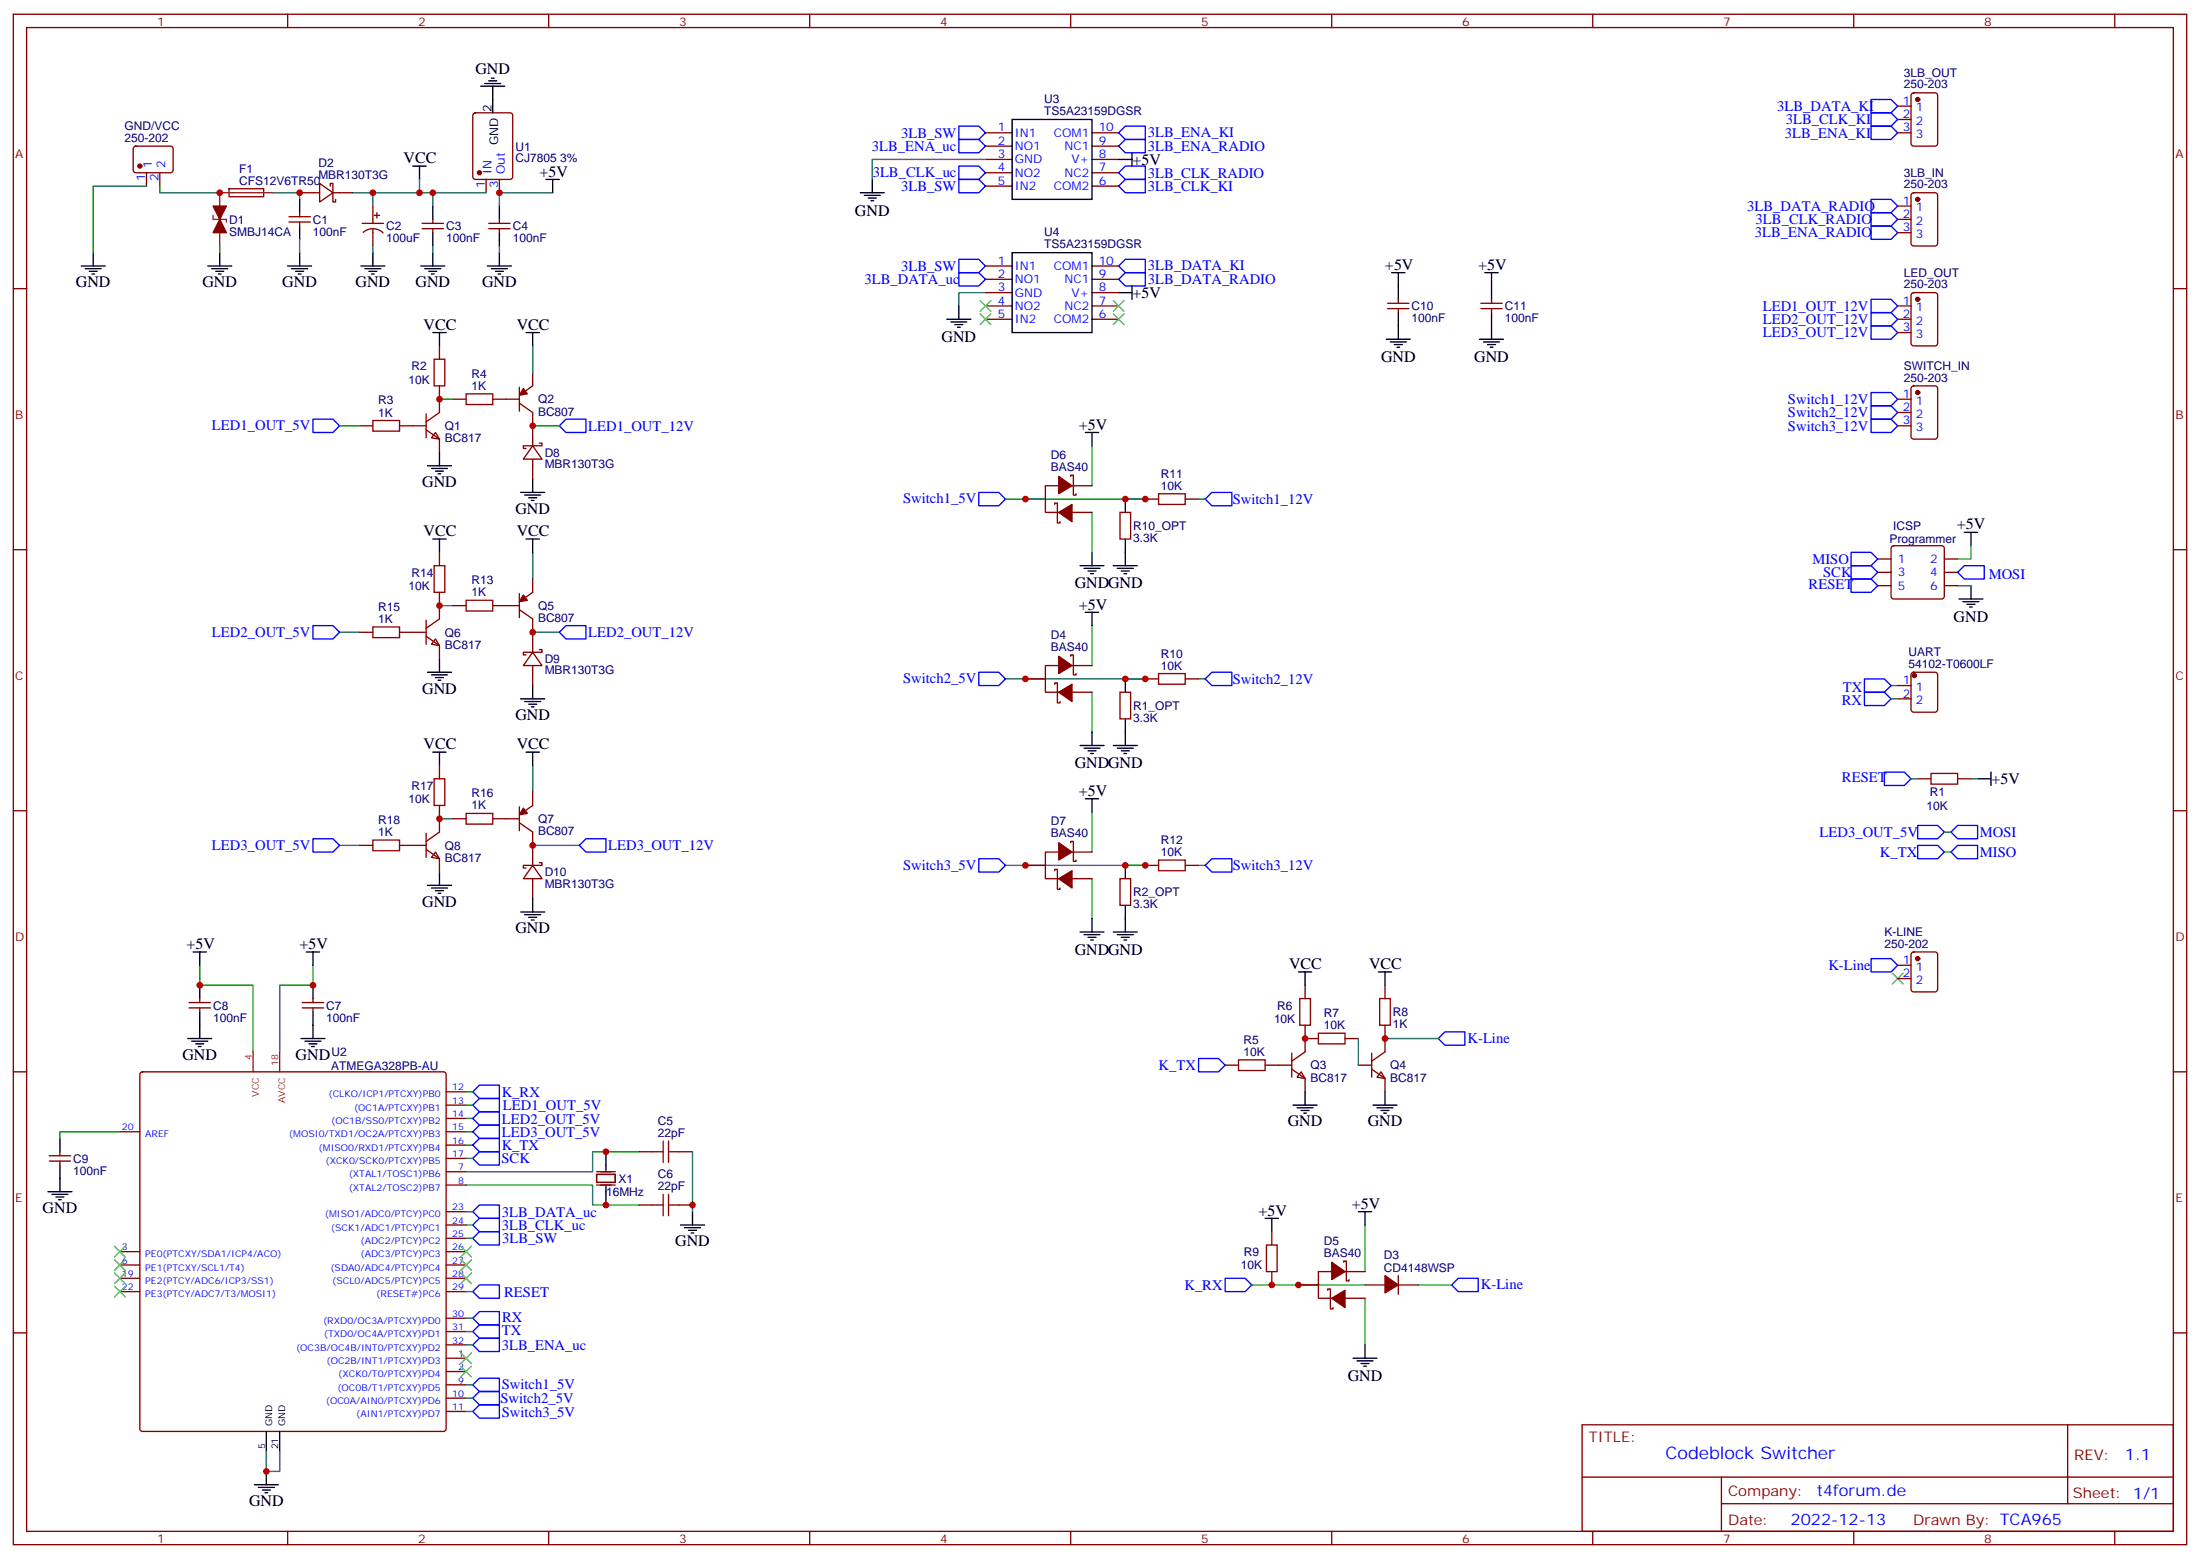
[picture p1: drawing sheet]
<svg xmlns="http://www.w3.org/2000/svg" width="583mm" height="413mm" viewBox="0 0 583 413" stroke-linecap="round" stroke-linejoin="round" font-family="sans-serif">
<g fill="none" stroke="#870000" stroke-width=".35">
<path d="M3.5 3.8h575.8v405.3h-575.8zM7.1 7.3h568.6v398.3h-568.6zM76.2 3.8v3.5M145.3 3.8v3.5M214.5 3.8v3.5M283.6 3.8v3.5M352.8 3.8v3.5M421.9 3.8v3.5M491.1 3.8v3.5M560.2 3.8v3.5M35.5 38.9l.5-.2h9.2a.71 .71 0 0 1 .7 .7v5.6l-.5 .7-9.4 .1-.5-.3-.2-.5v-5.6zM125.5 30.1l.4-.2h9.2a.71 .71 0 0 1 .7 .7v16.5l-.7 .4h-9.2l-.5-.2-.2-.5v-16.2z"/>
<path d="M261.1 35.2h7M261.1 38.7h7M289.3 35.2h7M289.3 38.7h7M502.7 35.2h3.5M502.7 28.1h3.5M502.7 31.6h3.5M506.5 24.8l.4-.2h5.7a.71 .71 0 0 1 .7 .7l-.1 13-.6 .4h-5.7l-.5-.2-.2-.5v-12.7zM38.8 45.8v3.5M42.3 45.8v3.5M60.7 50h9.1v2.1h-9.1zM76.6 58.8h5.6"/>
<path d="M76.6 57.4h5.6M79.4 56.3v1.1M79.4 58.8v1.1M79.4 51h5.3M84.7 48.6l3.5 2.4-3.5 2.5zM87.5 49.3v-.7h.7v4.9h.7v-.7M88.2 51h5.3M96 59.2h5.6M98.8 54.6v4.6M99.1 57h1.4M99.8 56.3v1.4M111.8 59.2h5.7"/>
<path d="M114.7 58.1v1.1M128.8 47.5v3.5M129.5 59.2h5.6M132.3 47.5v3.5M132.3 58.1v1.1M261.1 42.2h7M261.1 45.8h7M261.1 49.3h7M289.3 42.2h7M289.3 45.8h7M289.3 49.3h7M502.7 54.6h3.5"/>
<path d="M502.7 58.1h3.5M506.5 51.3l.4-.3h5.7a.71 .71 0 0 1 .7 .8l-.1 12.9-.6 .5h-5.7l-.5-.3-.2-.4v-12.7zM3.5 76.4h3.6M96.2 61.5a3.8 3.8 0 0 1 5.3 .2M98.8 60.6v4.6M111.8 60.6h5.7M114.7 60.6v1M129.5 60.6h5.6M132.3 60.6v1M261.1 70.4h7M261.1 74h7M261.1 77.5h7"/>
<path d="M289.3 70.4h7M289.3 74h7M289.3 77.5h7M370.4 79.3v1M395.1 79.3v1M502.7 61.6h3.5M506.5 77.7l.4-.2h5.7a.71 .71 0 0 1 .7 .7l-.1 13-.6 .4h-5.7l-.5-.2-.2-.5v-12.7zM575.7 76.4h3.6M116.4 91.6v3.5M141.1 98.7v3.5l-2.5 1.8M261.1 81h7M261.1 84.6h7"/>
<path d="M289.3 81h7M289.3 84.6h7M367.6 80.3h5.6M367.6 81.7h5.6M370.4 81.7v1.1M392.3 80.3h5.6M392.3 81.7h5.6M395.1 81.7v1.1M502.7 81h3.5M502.7 84.6h3.5M502.7 88.1h3.5M95.2 112.8h3.6"/>
<path d="M105.8 112.8h7.1M112.9 113.8l3.5 2.5v3.5M112.9 109.6v6.4M115.4 114.5l1 1.8-2.1-.3zM116.4 102.2v7.1l-3.5 2.4M119.9 105.7h3.6M130.5 105.7h7.1M137.6 106.8l3.5 2.5v8.8M137.6 102.6v6.3M141.1 118.1l2.5 3.5h-5zM142.9 117.4h.7v.7h-5v.7h.7M502.7 112.8h3.5"/>
<path d="M502.7 105.7h3.5M502.7 109.3h3.5M506.5 102.4l.4-.2h5.7a.71 .71 0 0 1 .7 .7l-.1 13-.6 .4h-5.7l-.5-.2-.2-.5v-12.7zM141.1 121.6v5.3M271.6 132.2h5.3M279.4 133.6v-.4h.7v5.3h.7v-.3M280.5 128.7h-3.6v7h3.6M283.6 126.2v-.4h.7v5.3h.7v-.3M284 135.7h5.3M284 128.7h5.3M296.7 135.7h2.8v7.1h-2.8zM303.4 132.2h3.5"/>
<path d="M314 132.2h3.5M3.5 145.6h3.6M116.4 146.3v3.5M116.4 156.9v7l-3.5 2.5M137.6 157.2v6.4M141.1 153.4v3.5l-2.5 1.7M497.4 148.1h3.5M497.4 151.6h3.5M497.4 155.1h3.5M501.2 144.7l.4-.2h12.7a.71 .71 0 0 1 .8 .7v12.7l-.3 .5-.5 .2h-12.7l-.4-.2-.3-.5v-12.7zM515.1 148.1h3.5M515.1 151.6h3.5"/>
<path d="M515.1 155.1h3.5M575.7 145.6h3.6M95.2 167.5h3.6M105.8 167.5h7.1M112.9 168.5l3.5 2.5v3.5M112.9 164.3v6.3M115.4 169.2l1 1.8-2.1-.4zM119.9 160.4h3.6M130.5 160.4h7.1M137.6 161.5l3.5 2.4v8.9M141.1 172.8l2.5 3.5h-5zM141.1 176.3v5.3"/>
<path d="M142.9 172h.7v.8h-5v.7h.7M271.6 179.8h5.3M280.5 176.3h-3.6v7h3.6M283.6 173.8v-.3h.7v5.3h.7v-.4M284 176.3h5.3M303.4 179.8h3.5M314 179.8h3.5M506.5 178.3l.4-.3h5.7a.71 .71 0 0 1 .7 .8l-.1 9.4-.6 .4h-5.7l-.5-.2-.2-.5v-9.1zM279.4 181.2v-.3h.7v5.3h.7v-.4M284 183.3h5.3M296.7 183.3h2.8v7.1h-2.8zM502.7 181.6h3.5"/>
<path d="M502.7 185.1h3.5M3.5 214.7h3.6M116.4 202.7v3.6M116.4 213.3v7.1l-3.5 2.4M119.9 216.9h3.6M130.5 216.9h7.1M137.6 217.9l3.5 2.5v8.8M137.6 213.7v6.3M141.1 209.8v3.5l-2.5 1.8M508 206.3h3.5M518.6 206.3h3.5M575.7 214.7h3.6"/>
<path d="M95.2 223.9h3.6M105.8 223.9h7.1M112.9 225l3.5 2.4v3.6M112.9 220.7v6.4M115.4 225.7l1 1.7-2.1-.3zM141.1 229.2l2.5 3.5h-5zM141.1 232.7v5.3M142.9 228.5h.7v.7h-5v.7h.7M271.6 229.2h5.3M279.4 230.6v-.3h.7v5.2h.7v-.3M280.5 225.7h-3.6v7h3.6M283.6 223.2v-.4h.7v5.3h.7v-.3"/>
<path d="M284 232.7h5.3M284 225.7h5.3M296.7 232.7h2.8v7.1h-2.8zM303.4 229.2h3.5M314 229.2h3.5M502.7 255.7h3.5M502.7 259.2h3.5M506.5 252.3l.4-.2h5.7a.71 .71 0 0 1 .7 .7l-.1 9.5-.6 .4h-5.7l-.5-.2-.2-.5v-9.2zM50.1 266.9h5.6M50.1 265.5h5.6M52.9 264.5v1M52.9 266.9v1.1"/>
<path d="M80.1 266.9h5.6M80.1 265.5h5.6M82.9 264.5v1M82.9 266.9v1.1M342.2 278.9v6.4M345.7 260.9v3.6M345.7 271.5v7.1l-3.5 2.5M345.7 275.1h3.5M356.3 275.1h3.5M363.4 278.9v6.4M366.9 260.9v3.6M366.9 271.5v7.1l-3.5 2.5"/>
<path d="M3.5 283.9h3.6M31.7 299.8h5.3M118.2 299.8h5.3M118.2 289.2h5.3M118.2 292.7h5.3M118.2 296.2h5.3M324.6 282.1h3.5M335.1 282.1h7.1M342.2 283.2l3.5 2.4v3.6M344.7 283.9l1 1.7-2.1-.3zM359.8 282.1h3.6M363.4 283.2l3.5 2.4v3.6"/>
<path d="M365.8 283.9l1.1 1.7-2.1-.3zM575.7 283.9h3.6M13.1 307.5h5.6M13.1 306.1h5.6M15.9 305v1.1M15.9 307.5v1.1M118.2 313.9h5.3M118.2 310.3h5.3M118.2 303.3h5.3M118.2 306.8h5.3M158 311h5v2.2h-5zM158 313.9h5"/>
<path d="M158 310.3h5M169.3 305h3.6M169.3 319.2h3.6M179.9 305h3.5M179.9 319.2h3.5M31.7 331.5h5.3M31.7 335h5.3M31.7 338.6h5.3M118.2 331.5h5.3M118.2 335h5.3M118.2 320.9h5.3M118.2 324.4h5.3"/>
<path d="M118.2 328h5.3M118.2 338.6h5.3M336.9 326.2v3.5M336.9 336.8v3.5M352.8 336.8h-3.6v7.1h3.6M356 334.3v-.3h.7v5.3h.7v-.4M356.3 336.8h5.3M370.4 337.9v4.9M3.5 353h3.6M31.7 342.1h5.3M118.2 359.7h5.3M118.2 349.1h5.3"/>
<path d="M118.2 352.7h5.3M118.2 342.1h5.3M118.2 356.2h5.3M344 340.3h5.2M351.7 341.7v-.3h.7v5.3h.7v-.4M356.3 343.9h5.3M361.6 340.3h5.3M370.4 340.3h5.3M575.7 353h3.6M118.2 363.3h5.3M118.2 366.8h5.3M118.2 370.3h5.3"/>
<path d="M118.2 373.8h5.3M419.1 377.4h156.6v28.2h-156.6zM547.7 377.4v20.9M419.1 391.2h156.5M456 398.3h119.6M456 391.2v14.1M76.2 405.6v3.5M145.3 405.6v3.5M214.5 405.6v3.5M283.6 405.6v3.5M352.8 405.6v3.5M421.9 405.6v3.5"/>
<path d="M491.1 405.6v3.5M560.2 405.6v3.5"/>
</g>
<g fill="none" stroke="#000" stroke-width=".35">
<path d="M127.4 22.8h6.3M128.4 22.1h4.2M129.5 21.4h2.1M130.2 20.7h.7M130.5 22.8v7.1M268.1 31.6h21.2v21.2h-21.2zM79.4 52.8v3.5M79.4 59.9v3.5M109.4 44h3.5M111.1 44v3.5M114.7 54.6v3.5M132.3 54.6v3.5"/>
<path d="M144.6 47.5h3.6M146.4 47.5v3.5M227.9 51h6.3M229 51.8h4.2M230 52.5h2.1M230.7 53.2h.7M231.1 47.5v3.5M296.3 42.2h3.6M299.9 40.5v3.5M21.5 70.4h6.4M22.6 71.2h4.2M23.6 71.9h2.2"/>
<path d="M24.3 72.6h.7M24.7 66.9v3.5M55 70.4h6.4M56.1 71.2h4.2M57.1 71.9h2.2M57.9 72.6h.7M58.2 66.9v3.5M76.2 70.4h6.3M77.3 71.2h4.2M78.3 71.9h2.1M79 72.6h.7M79.4 66.9v3.5"/>
<path d="M95.6 70.4h6.4M96.7 71.2h4.2M97.7 71.9h2.1M98.4 72.6h.7M98.8 66.9v3.5M111.5 70.4h6.3M112.5 71.2h4.3M113.6 71.9h2.1M114.3 72.6h.7M114.7 61.6v3.6M114.7 66.9v3.5M129.1 70.4h6.4"/>
<path d="M130.2 71.2h4.2M131.2 71.9h2.1M131.9 72.6h.7M132.3 61.6v3.6M132.3 66.9v3.5M268.1 66.9h21.2v21.2h-21.2zM296.3 77.5h3.6M299.9 75.7v3.6M368.7 72.2h3.5M370.4 72.2v7.1M393.3 72.2h3.6M395.1 72.2v7.1"/>
<path d="M114.7 88.1h3.5M116.4 88.1v3.5M139.3 88.1h3.6M141.1 88.1v3.5M250.8 84.6h6.4M251.9 85.3h4.2M252.9 86h2.2M253.6 86.7h.8M254 81v3.6M367.2 89.9h6.4M368.3 90.6h4.2M369.4 91.3h2.1"/>
<path d="M370.1 92h.7M370.4 82.8v7.1M391.9 89.9h6.4M393 90.6h4.2M394.1 91.3h2.1M394.8 92h.7M395.1 82.8v7.1M116.4 119.8v3.6M287.5 114.5h3.5M289.3 114.5v3.6M113.2 123.4h6.4M114.3 124.1h4.2"/>
<path d="M115.4 124.8h2.1M116.1 125.5h.7M137.9 130.4h6.4M139 131.1h4.2M140.1 131.8h2.1M140.8 132.5h.7M141.1 126.9v3.5M298.1 132.2v3.5M114.7 142.8h3.5M116.4 142.8v3.5M139.3 142.8h3.6M141.1 142.8v3.5"/>
<path d="M286.1 149.8h6.4M287.2 150.5h4.2M288.2 151.2h2.1M288.9 151.9h.7M289.3 146.3v3.5M294.9 149.8h6.4M296 150.5h4.2M297 151.2h2.2M297.7 151.9h.7M298.1 142.8v7M518.9 158.6h6.4M520 159.3h4.2"/>
<path d="M520.3 141h3.6M522.1 141v3.5M522.1 155.1v3.5M113.2 178h6.4M114.3 178.8h4.2M115.4 179.5h2.1M116.4 174.5v3.5M287.5 162.2h3.5M289.3 162.2v3.5M298.1 179.8v3.5M521.1 160.1h2.1M521.8 160.8h.7"/>
<path d="M114.7 199.2h3.5M116.1 180.2h.7M116.4 199.2v3.5M137.9 185.1h6.4M139 185.8h4.2M139.3 199.2h3.6M140.1 186.5h2.1M140.8 187.2h.7M141.1 181.6v3.5M141.1 199.2v3.5M286.1 197.4h6.4M287.2 198.2h4.2"/>
<path d="M288.2 198.9h2.1M288.9 199.6h.7M289.3 193.9v3.5M294.9 197.4h6.4M296 198.2h4.2M297 198.9h2.2M297.7 199.6h.7M298.1 190.4v7M287.5 211.6h3.5M289.3 211.6v3.5M523.9 206.3h3.5M527.4 204.5v3.5"/>
<path d="M113.2 234.5h6.4M114.3 235.2h4.2M115.4 235.9h2.1M116.1 236.6h.7M116.4 231v3.5M141.1 238v3.5M298.1 229.2v3.5M298.1 239.8v7M51.2 252.1h3.5M52.9 252.1v3.6M81.1 252.1h3.6M82.9 252.1v3.6"/>
<path d="M137.9 241.5h6.4M139 242.3h4.2M140.1 243h2.1M140.8 243.7h.7M286.1 246.8h6.4M287.2 247.5h4.2M288.2 248.2h2.1M288.9 249h.7M289.3 243.3v3.5M294.9 246.8h6.4M296 247.5h4.2M297 248.2h2.2"/>
<path d="M297.7 249h.7M344 257.4h3.5M345.7 257.4v3.5M365.1 257.4h3.6M366.9 257.4v3.5M49.7 275.1h6.4M50.8 275.8h4.2M51.9 276.5h2.1M52.6 277.2h.7M52.9 260.9v3.6M52.9 268v7.1M79.7 275.1h6.4"/>
<path d="M80.8 275.8h4.2M81.8 276.5h2.2M82.5 277.2h.8M82.9 260.9v3.6M82.9 268v7.1M342.5 292.7h6.4M343.6 293.4h4.2M344.7 294.1h2.1M345.4 294.8h.7M345.7 289.2v3.5M363.7 292.7h6.4M364.8 293.4h4.2"/>
<path d="M365.8 294.1h2.1M366.5 294.8h.7M366.9 289.2v3.5M12.7 315.6h6.3M13.8 316.3h4.2M14.8 317h2.1M15.5 317.7h.7M15.9 301.5v3.5M15.9 308.6v7M160.5 305v5M160.5 314.2v5M180.3 324.4h6.3"/>
<path d="M181.3 325.2h4.3M182.4 325.9h2.1M183.1 326.6h.7M183.4 320.9v3.5M335.1 322.7h3.6M336.9 322.7v3.5M359.8 320.9h3.6M361.6 320.9v3.5M358.4 359.7h6.4M361.6 356.2v3.5M70.6 379.1v5.3M74.1 379.1v5.3"/>
<path d="M359.5 360.4h4.2M360.5 361.1h2.2M361.2 361.8h.7M67.4 393.2h6.3M68.4 393.9h4.3M69.5 394.7h2.1M70.2 395.4h.7M70.6 389.7v3.5"/>
</g>
<path d="M56.4 57v1.1h3.6v.7M72.3 51h-14.1v14.2" fill="none" stroke="#8c2424" stroke-width=".35"/>
<g fill="#870000" stroke="#870000" stroke-width=".35">
<path d="M58.2 58.1l1.8 3.5h-3.6z"/>
<path d="M56.4 54.6h3.6l-1.8 3.5z"/>
<path d="M138.6 102.9l1.1 1.4-2.1 .4z"/>
<path d="M366.9 337.9l3.5 2.4-3.5 2.1z"/>
<path d="M352.8 343.9l3.5-2.2v4.6z"/>
<path d="M352.8 334.3l3.5 2.5-3.5 2.1z"/>
<path d="M280.5 135.7l3.5-2.1v4.6z"/>
<path d="M280.5 126.2l3.5 2.5-3.5 2.1z"/>
<path d="M280.5 183.3l3.5-2.1v4.6z"/>
<path d="M280.5 173.8l3.5 2.5-3.5 2.1z"/>
<path d="M280.5 232.7l3.5-2.1v4.6z"/>
<path d="M280.5 223.2l3.5 2.5-3.5 2.1z"/>
<path d="M138.6 157.6l1.1 1.4-2.1 .3z"/>
<path d="M138.6 214l1.1 1.4-2.1 .4z"/>
<circle cx="127" cy="45.8" r=".53"/>
<circle cx="507.1" cy="178.9" r=".53"/>
<circle cx="37" cy="44" r=".53"/>
<circle cx="508" cy="26.4" r=".53"/>
<circle cx="508" cy="52.8" r=".53"/>
<circle cx="508" cy="79.3" r=".53"/>
<circle cx="508" cy="104" r=".53"/>
<circle cx="508" cy="253.9" r=".53"/>
</g>
<g fill="none" stroke="#008700" stroke-width=".35">
<path d="M38.8 49.3h-14.1v17.6M42.3 49.3v1.7h15.9M72.3 51h7.1v1.8M93.5 51h5.3v3.6M111.1 47.5v3.5h-12.3M111.1 51h3.6v3.6M114.7 51h14.1M146.4 51h-14.1v3.6M261.1 42.2h-30v5.3M58.2 65.2v1.7M79.4 63.4v3.5M98.8 65.2v1.7"/>
<path d="M114.7 65.2v1.7M132.3 65.2v1.7M261.1 77.5h-7.1v3.5M141.1 91.6v7.1M90 112.8h5.2M116.4 105.7h3.5M141.1 112.8h7.1M289.3 118.1v10.6M266.3 132.2h37.1M289.3 135.7v10.6M317.5 132.2h1.8M141.1 146.3v7.1"/>
<path d="M518.6 155.1h3.5M522.1 144.5v3.6h-3.5M90 167.5h5.2M116.4 160.4h3.5M141.1 167.5h7.1M266.3 179.8h37.1M289.3 165.7v10.6M317.5 179.8h1.8M289.3 183.3v10.6M500.9 181.6h1.8M500.9 185.1h1.8M116.4 216.9h3.5"/>
<path d="M141.1 202.7v7.1M289.3 215.1v10.6M506.2 206.3h1.8M522.1 206.3h1.8M90 223.9h5.2M141.1 223.9h12.4M266.3 229.2h37.1M289.3 232.7v10.6M317.5 229.2h1.8M515.1 220.4h1.7M515.1 225.7h1.7M52.9 255.7v5.2h14.1v17.7"/>
<path d="M82.9 255.7v5.2h-8.8v17.7M359.8 275.1v7M366.9 275.1h14.1M31.7 299.8h-15.8v1.7M123.5 299.8h1.7M123.5 292.7h1.7M123.5 296.2h1.7M123.5 289.2h1.7M123.5 313.9h33.5v5.3h12.3M123.5 303.3h1.7M123.5 306.8h1.7M169.3 305h-12.3v5.3h-33.5"/>
<path d="M183.4 305v15.9M123.5 324.4h1.7M123.5 320.9h1.7M123.5 328h1.7M361.6 324.4v12.4M123.5 352.7h1.7M123.5 349.1h1.7M123.5 342.1h1.7M123.5 356.2h1.7M331.6 340.3h30M361.6 343.9v12.3M375.7 340.3h8.8"/>
<path d="M123.5 366.8h1.7M123.5 370.3h1.7M123.5 373.8h1.7M70.6 384.4v5.3h3.5v-5.3"/>
</g>
<g fill="none" stroke="#a10000" stroke-width=".35">
<path d="M115 95.1h2.8v7.1h-2.8zM98.8 111.4h7v2.8h-7zM123.5 104.3h7v2.8h-7zM306.9 130.8h7.1v2.8h-7.1zM115 149.8h2.8v7.1h-2.8zM123.5 159h7v2.8h-7zM98.8 166.1h7v2.8h-7zM306.9 178.4h7.1v2.8h-7.1zM115 206.3h2.8v7h-2.8zM123.5 215.4h7v2.9h-7zM511.5 204.9h7.1v2.8h-7.1zM98.8 222.5h7v2.8h-7z"/>
<path d="M306.9 227.8h7.1v2.8h-7.1zM344.3 264.5h2.8v7h-2.8zM349.2 273.6h7.1v2.9h-7.1zM365.5 264.5h2.8v7h-2.8zM328.1 280.7h7v2.8h-7zM172.9 305h2.8M172.9 319.2h2.8M175.7 302.2v5.7M175.7 316.3v5.7M177.1 302.2v5.7M177.1 316.3v5.7M177.1 305h2.8"/>
<path d="M177.1 319.2h2.8M335.5 329.7h2.8v7.1h-2.8z"/>
</g>
<path d="M37.3 284.1l.4-.2h79.8a.71 .71 0 0 1 .7 .7v93.8l-.3 .5-.4 .2h-79.8l-.5-.2-.2-.5v-93.8z" fill="none" stroke="#850000" stroke-width=".35"/>
<path d="M67 278.6v5.3M74.1 278.6v5.3" fill="none" stroke="#f00" stroke-width=".35"/>
<g fill="none" stroke="#00f" stroke-width=".35">
<path d="M254 36.9h5.3l1.8 1.8-1.8 1.8h-5.3zM254 33.4h5.3l1.8 1.8-1.8 1.7h-5.3zM298.1 33.4h5.3v3.5h-5.3l-1.8-1.7zM298.1 36.9h5.3v3.6h-5.3l-1.8-1.8zM495.7 33.4h5.2l1.8 1.8-1.8 1.7h-5.2zM495.7 29.9h5.2l1.8 1.7-1.8 1.8h-5.2zM495.7 26.4h5.2l1.8 1.7-1.8 1.8h-5.2zM254 44h5.3l1.8 1.8-1.8 1.7h-5.3zM254 47.5h5.3l1.8 1.8-1.8 1.7h-5.3zM296.3 49.3l1.8-1.8h5.3v3.5h-5.3zM298.1 44h5.3v3.5h-5.3l-1.8-1.7zM495.7 59.9h5.2l1.8 1.7-1.8 1.8h-5.2z"/>
<path d="M495.7 56.3h5.2l1.8 1.8-1.8 1.8h-5.2zM495.7 52.8h5.2l1.8 1.8-1.8 1.7h-5.2zM254 68.7h5.3l1.8 1.7-1.8 1.8h-5.3zM254 72.2h5.3l1.8 1.8-1.8 1.7h-5.3zM298.1 72.2h5.3v3.5h-5.3l-1.8-1.7zM298.1 68.7h5.3v3.5h-5.3l-1.8-1.8zM495.7 79.3h5.2l1.8 1.7-1.8 1.8h-5.2zM495.7 82.8h5.2l1.8 1.8-1.8 1.7h-5.2zM495.7 86.3h5.2l1.8 1.8-1.8 1.8h-5.2zM82.9 111h5.3l1.8 1.8-1.8 1.7h-5.3zM149.9 111h5.3v3.5h-5.3l-1.7-1.7zM495.7 104h5.2l1.8 1.7-1.8 1.8h-5.2z"/>
<path d="M495.7 107.5h5.2l1.8 1.8-1.8 1.7h-5.2zM495.7 111h5.2l1.8 1.8-1.8 1.7h-5.2zM259.3 130.4h5.3l1.7 1.8-1.7 1.7h-5.3zM319.3 132.2l1.7-1.8h5.3v3.5h-5.3zM490.4 153.4h5.3l1.7 1.7-1.7 1.8h-5.3zM490.4 146.3h5.3l1.7 1.8-1.7 1.7h-5.3zM490.4 149.8h5.3l1.7 1.8-1.7 1.8h-5.3zM518.6 151.6l1.7-1.8h5.3v3.6h-5.3zM82.9 165.7h5.3l1.8 1.8-1.8 1.7h-5.3zM148.2 167.5l1.7-1.8h5.3v3.5h-5.3zM259.3 178h5.3l1.7 1.8-1.7 1.8h-5.3zM319.3 179.8l1.7-1.8h5.3v3.6h-5.3z"/>
<path d="M493.9 179.8h5.3l1.7 1.8-1.7 1.7h-5.3zM493.9 183.3h5.3l1.7 1.8-1.7 1.8h-5.3zM499.2 204.5h5.3l1.7 1.8-1.7 1.7h-5.3zM508 218.6h5.3l1.8 1.8-1.8 1.7h-5.3zM82.9 222.1h5.3l1.8 1.8-1.8 1.8h-5.3zM153.5 223.9l1.7-1.8h5.3v3.6h-5.3zM259.3 227.4h5.3l1.7 1.8-1.7 1.8h-5.3zM319.3 229.2l1.7-1.8h5.3v3.6h-5.3zM508 223.9h5.3l1.8 1.8-1.8 1.7h-5.3zM516.8 220.4l1.8-1.8h5.3v3.5h-5.3zM516.8 225.7l1.8-1.8h5.3v3.5h-5.3zM495.7 253.9h5.2l1.8 1.8-1.8 1.7h-5.2z"/>
<path d="M381 275.1l1.8-1.8h5.3v3.5h-5.3zM125.2 292.7l1.8-1.8h5.3v3.6h-5.3zM125.2 296.2l1.8-1.7h5.3v3.5h-5.3zM125.2 299.8l1.8-1.8h5.3v3.5h-5.3zM125.2 289.2l1.8-1.8h5.3v3.5h-5.3zM317.5 280.4h5.3l1.8 1.7-1.8 1.8h-5.3zM125.2 303.3l1.8-1.8h5.3v3.5h-5.3zM125.2 306.8l1.8-1.8h5.3v3.6h-5.3zM125.2 324.4l1.8-1.7h5.3v3.5h-5.3zM125.2 320.9l1.8-1.7h5.3v3.5h-5.3zM125.2 328l1.8-1.8h5.3v3.5h-5.3zM324.6 338.6h5.2l1.8 1.7-1.8 1.8h-5.2z"/>
<path d="M125.2 352.7l1.8-1.8h5.3v3.5h-5.3zM125.2 349.1l1.8-1.7h5.3v3.5h-5.3zM125.2 342.1l1.8-1.8h5.3v3.6h-5.3zM125.2 356.2l1.8-1.8h5.3v3.6h-5.3zM384.5 340.3l1.8-1.7h5.3v3.5h-5.3zM125.2 370.3l1.8-1.8h5.3v3.6h-5.3zM125.2 366.8l1.8-1.8h5.3v3.5h-5.3zM125.2 373.8l1.8-1.7h5.3v3.5h-5.3z"/>
</g>
<g fill="none" stroke="#3c3" stroke-width=".35">
<path d="M259.6 79.6l2.9 2.8M262.5 79.6l-2.9 2.8M294.9 79.6l2.8 2.8M297.7 79.6l-2.8 2.8M259.6 83.1l2.9 2.9M262.5 83.1l-2.9 2.9M294.9 83.1l2.8 2.9M297.7 83.1l-2.8 2.9M501.3 257.8l2.8 2.8M504.1 257.8l-2.8 2.8M30.3 337.1l2.9 2.9M30.3 333.6l2.9 2.8"/>
<path d="M30.3 330.1l2.9 2.8M33.2 337.1l-2.9 2.9M33.2 333.6l-2.9 2.8M33.2 330.1l-2.9 2.8M122.1 330.1l2.8 2.8M122.1 333.6l2.8 2.8M122.1 337.1l2.8 2.9M124.9 330.1l-2.8 2.8M124.9 333.6l-2.8 2.8M124.9 337.1l-2.8 2.9M30.3 340.7l2.9 2.8M33.2 340.7l-2.9 2.8"/>
<path d="M122.1 358.3l2.8 2.8M124.9 358.3l-2.8 2.8M122.1 361.8l2.8 2.9M124.9 361.8l-2.8 2.9"/>
</g>
<g fill="#c00">
<circle cx="52.9" cy="260.9" r=".88"/>
<circle cx="82.9" cy="260.9" r=".88"/>
<circle cx="183.4" cy="319.2" r=".88"/>
<circle cx="116.4" cy="105.7" r=".88"/>
<circle cx="345.7" cy="275.1" r=".88"/>
<circle cx="366.9" cy="275.1" r=".88"/>
<circle cx="70.6" cy="389.7" r=".88"/>
<circle cx="79.4" cy="51" r=".88"/>
<circle cx="98.8" cy="51" r=".88"/>
<circle cx="111.1" cy="51" r=".88"/>
<circle cx="114.7" cy="51" r=".88"/>
<circle cx="132.3" cy="51" r=".88"/>
<circle cx="336.9" cy="340.3" r=".88"/>
<circle cx="344" cy="340.3" r=".88"/>
<circle cx="271.6" cy="132.2" r=".88"/>
<circle cx="298.1" cy="132.2" r=".88"/>
<circle cx="303.4" cy="132.2" r=".88"/>
<circle cx="303.4" cy="179.8" r=".88"/>
<circle cx="298.1" cy="179.8" r=".88"/>
<circle cx="271.6" cy="179.8" r=".88"/>
<circle cx="303.4" cy="229.2" r=".88"/>
<circle cx="298.1" cy="229.2" r=".88"/>
<circle cx="271.6" cy="229.2" r=".88"/>
<circle cx="116.4" cy="160.4" r=".88"/>
<circle cx="116.4" cy="216.9" r=".88"/>
<circle cx="160.5" cy="319.2" r=".88"/>
<circle cx="160.5" cy="305" r=".88"/>
<circle cx="141.1" cy="112.8" r=".88"/>
<circle cx="141.1" cy="167.5" r=".88"/>
<circle cx="141.1" cy="223.9" r=".88"/>
<circle cx="58.2" cy="51" r=".88"/>
</g>
<text font-size="4.6" fill="#00f" x="441.2" y="386.4">Codeblock Switcher</text>
<g font-size="4.2">
<text x="125.9" y="19.6">GND</text>
<text x="106.9" y="43.3">VCC</text>
<text x="142.9" y="46.8">+5V</text>
<text x="300" y="43.6">+5V</text>
<text x="226.5" y="57.1">GND</text>
<text x="366.9" y="71.5">+5V</text>
<text x="391.6" y="71.5">+5V</text>
<text x="20.1" y="76.1">GND</text>
<text x="53.6" y="76.1">GND</text>
<text x="74.8" y="76.1">GND</text>
<text x="94.2" y="76.1">GND</text>
<text x="110.1" y="76.1">GND</text>
<text x="127.7" y="76.1">GND</text>
<text x="300" y="78.9">+5V</text>
<text x="112.2" y="87.4">VCC</text>
<text x="136.9" y="87.4">VCC</text>
<text x="249.4" y="90.7">GND</text>
<text x="365.8" y="95.9">GND</text>
<text x="390.5" y="95.9">GND</text>
<text x="285.8" y="113.8">+5V</text>
<text x="111.8" y="129">GND</text>
<text x="136.5" y="136.1">GND</text>
<text x="112.2" y="142.1">VCC</text>
<text x="136.9" y="142.1">VCC</text>
<text x="518.4" y="140.2">+5V</text>
<text x="284.7" y="155.8">GNDGND</text>
<text x="285.8" y="161.5">+5V</text>
<text x="517.5" y="164.7">GND</text>
<text x="111.8" y="183.7">GND</text>
<text x="136.5" y="190.7">GND</text>
<text x="112.2" y="198.5">VCC</text>
<text x="136.9" y="198.5">VCC</text>
<text x="284.7" y="203.5">GNDGND</text>
<text x="527.6" y="207.7">+5V</text>
<text x="285.8" y="210.9">+5V</text>
<text x="111.8" y="240.1">GND</text>
<text x="49.4" y="251.4">+5V</text>
<text x="79.4" y="251.4">+5V</text>
<text x="136.5" y="247.2">GND</text>
<text x="284.7" y="252.8">GNDGND</text>
<text x="341.5" y="256.7">VCC</text>
<text x="362.7" y="256.7">VCC</text>
<text x="48.3" y="280.7">GND</text>
<text x="78.3" y="280.7">GND</text>
<text x="341.1" y="298.3">GND</text>
<text x="362.3" y="298.3">GND</text>
<text x="11.3" y="321.3">GND</text>
<text x="333.4" y="322">+5V</text>
<text x="358.1" y="320.2">+5V</text>
<text x="178.9" y="330.1">GND</text>
<text x="357" y="365.7">GND</text>
<text x="66" y="398.9">GND</text>
</g>
<g font-size="4.2" fill="#00f">
<text x="562.9" y="386.6">1.1</text>
<text x="481.3" y="396.2">t4forum.de</text>
<text x="474.4" y="404">2022-12-13</text>
</g>
<g font-size="3.9" fill="#00f">
<text x="470.8" y="29.4">3LB_DATA_KI</text>
<text x="473" y="32.8">3LB_CLK_KI</text>
<text x="230.9" y="39.9">3LB_ENA_uc</text>
<text x="238.7" y="36.4">3LB_SW</text>
<text x="304.1" y="40.1">3LB_ENA_RADIO</text>
<text x="304.1" y="36.4">3LB_ENA_KI</text>
<text x="472.8" y="36.4">3LB_ENA_KI</text>
<text x="231.2" y="47">3LB_CLK_uc</text>
<text x="304.1" y="47.1">3LB_CLK_RADIO</text>
<text x="238.7" y="50.6">3LB_SW</text>
<text x="304" y="50.6">3LB_CLK_KI</text>
<text x="462.9" y="55.8">3LB_DATA_RADIO</text>
<text x="465.1" y="59.2">3LB_CLK_RADIO</text>
<text x="464.9" y="62.7">3LB_ENA_RADIO</text>
<text x="238.7" y="71.7">3LB_SW</text>
<text x="304.1" y="71.6">3LB_DATA_KI</text>
<text x="229" y="75.2">3LB_DATA_uc</text>
<text x="304.1" y="75.2">3LB_DATA_RADIO</text>
<text x="467" y="82.3">LED1_OUT_12V</text>
<text x="467" y="85.8">LED2_OUT_12V</text>
<text x="467" y="89.4">LED3_OUT_12V</text>
<text x="473.6" y="107">Switch1_12V</text>
<text x="56.2" y="113.9">LED1_OUT_5V</text>
<text x="473.6" y="110.5">Switch2_12V</text>
<text x="155.8" y="114.1">LED1_OUT_12V</text>
<text x="473.6" y="114.1">Switch3_12V</text>
<text x="239.2" y="133.3">Switch1_5V</text>
<text x="326.6" y="133.5">Switch1_12V</text>
<text x="480.1" y="149.3">MISO</text>
<text x="483" y="152.8">SCK</text>
<text x="526.8" y="153.3">MOSI</text>
<text x="479.1" y="156.1">RESET</text>
<text x="56.2" y="168.6">LED2_OUT_5V</text>
<text x="155.8" y="168.8">LED2_OUT_12V</text>
<text x="239.2" y="181">Switch2_5V</text>
<text x="326.6" y="181.1">Switch2_12V</text>
<text x="488.2" y="183.2">TX</text>
<text x="487.9" y="186.7">RX</text>
<text x="487.9" y="207.2">RESET</text>
<text x="482" y="221.6">LED3_OUT_5V</text>
<text x="524.5" y="221.7">MOSI</text>
<text x="56.2" y="225.1">LED3_OUT_5V</text>
<text x="161.1" y="225.2">LED3_OUT_12V</text>
<text x="498" y="226.9">K_TX</text>
<text x="524.5" y="226.9">MISO</text>
<text x="239.2" y="230.4">Switch3_5V</text>
<text x="326.6" y="230.5">Switch3_12V</text>
<text x="484.3" y="256.9">K-Line</text>
<text x="388.8" y="276.3">K-Line</text>
<text x="306.9" y="283.3">K_TX</text>
<text x="132.9" y="290.5">K_RX</text>
<text x="133" y="297.6">LED2_OUT_5V</text>
<text x="133.2" y="294">LED1_OUT_5V</text>
<text x="132.9" y="304.5">K_TX</text>
<text x="133" y="301.1">LED3_OUT_5V</text>
<text x="132.8" y="308.1">SCK</text>
<text x="132.9" y="322.2">3LB_DATA_uc</text>
<text x="132.9" y="325.8">3LB_CLK_uc</text>
<text x="133" y="329.2">3LB_SW</text>
<text x="313.8" y="341.5">K_RX</text>
<text x="392.3" y="341.5">K-Line</text>
<text x="133.6" y="343.4">RESET</text>
<text x="132.9" y="353.5">TX</text>
<text x="133" y="350">RX</text>
<text x="132.9" y="357.5">3LB_ENA_uc</text>
<text x="132.5" y="371.5">Switch2_5V</text>
<text x="132.9" y="368">Switch1_5V</text>
<text x="132.9" y="375.2">Switch3_5V</text>
</g>
<g font-size="3.9" fill="#800">
<text x="420.9" y="382">TITLE:</text>
<text x="549.5" y="386.6">REV:</text>
<text x="457.8" y="396.2">Company:</text>
<text x="549.1" y="396.8">Sheet: 1/1</text>
<text x="457.8" y="403.8">Date:</text>
<text x="506.8" y="403.9">Drawn By: TCA965</text>
</g>
<g font-size="3.2" fill="#800">
<text x="41.6" y="6.8">1</text>
<text x="110.8" y="6.8">2</text>
<text x="179.9" y="6.8">3</text>
<text x="249.1" y="6.8">4</text>
<text x="318.2" y="6.8">5</text>
<text x="387.3" y="6.8">6</text>
<text x="456.5" y="6.8">7</text>
<text x="525.6" y="6.8">8</text>
<text x="4.1" y="41.9">A</text>
<text x="576.3" y="41.9">A</text>
<text x="4.1" y="111">B</text>
<text x="576.3" y="111">B</text>
<text x="4.1" y="180.2">C</text>
<text x="576.3" y="180.2">C</text>
<text x="4.1" y="249.3">D</text>
<text x="576.3" y="249.3">D</text>
<text x="4.1" y="318.5">E</text>
<text x="576.3" y="318.5">E</text>
<text x="41.6" y="408.6">1</text>
<text x="110.8" y="408.6">2</text>
<text x="179.9" y="408.6">3</text>
<text x="249.1" y="408.6">4</text>
<text x="318.2" y="408.6">5</text>
<text x="387.3" y="408.6">6</text>
<text x="456.5" y="408.6">7</text>
<text x="525.6" y="408.6">8</text>
</g>
<g font-size="3.2" fill="#000080">
<text x="504.4" y="23.4">250-203</text>
<text x="504.4" y="20.3">3LB_OUT</text>
<text x="276.6" y="27.3">U3</text>
<text x="33" y="34.5">GND/VCC</text>
<text x="276.6" y="30.5">TS5A23159DGSR</text>
<text x="33" y="37.6">250-202</text>
<text x="136.5" y="39.9">U1</text>
<text x="63.3" y="45.8">F1</text>
<text x="84.3" y="47.5">MBR130T3G</text>
<text x="84.3" y="44.3">D2</text>
<text x="136.5" y="43">CJ7805 3%</text>
<text x="504.4" y="46.8">3LB_IN</text>
<text x="63.3" y="48.9">CFS12V6TR50</text>
<text x="504.4" y="49.9">250-203</text>
<text x="60.7" y="59.2">D1</text>
<text x="82.9" y="59.2">C1</text>
<text x="60.7" y="62.4">SMBJ14CA</text>
<text x="82.9" y="62.5">100nF</text>
<text x="102.3" y="64.2">100uF</text>
<text x="102.3" y="61">C2</text>
<text x="118.2" y="64.2">100nF</text>
<text x="118.2" y="61">C3</text>
<text x="135.8" y="64.2">100nF</text>
<text x="135.8" y="61">C4</text>
<text x="276.6" y="65.8">TS5A23159DGSR</text>
<text x="276.6" y="62.5">U4</text>
<text x="504.4" y="76.4">250-203</text>
<text x="504.4" y="73.2">LED_OUT</text>
<text x="373.9" y="82.1">C10</text>
<text x="398.6" y="82.2">C11</text>
<text x="373.9" y="85.3">100nF</text>
<text x="398.6" y="85.4">100nF</text>
<text x="108.2" y="101.6">10K</text>
<text x="109" y="98">R2</text>
<text x="124.9" y="100">R4</text>
<text x="504.4" y="101">250-203</text>
<text x="504.4" y="97.9">SWITCH_IN</text>
<text x="100.2" y="107.1">R3</text>
<text x="124.9" y="103.3">1K</text>
<text x="142.5" y="106.9">Q2</text>
<text x="100.2" y="110.3">1K</text>
<text x="117.8" y="113.9">Q1</text>
<text x="142.5" y="110.1">BC807</text>
<text x="117.8" y="117.1">BC817</text>
<text x="144.3" y="124">MBR130T3G</text>
<text x="144.3" y="121">D8</text>
<text x="278.4" y="124.8">BAS40</text>
<text x="278.4" y="121.6">D6</text>
<text x="307.6" y="129.7">10K</text>
<text x="307.6" y="126.5">R11</text>
<text x="300.2" y="143.5">3.3K</text>
<text x="300.2" y="140.4">R10_OPT</text>
<text x="500.6" y="143.9">Programmer</text>
<text x="501.5" y="140.4">ICSP</text>
<text x="109" y="152.7">R14</text>
<text x="124.9" y="154.7">R13</text>
<text x="100.2" y="161.8">R15</text>
<text x="108.2" y="156.3">10K</text>
<text x="124.9" y="157.9">1K</text>
<text x="142.5" y="161.5">Q5</text>
<text x="100.2" y="165">1K</text>
<text x="142.5" y="164.8">BC807</text>
<text x="117.8" y="171.8">BC817</text>
<text x="117.8" y="168.6">Q6</text>
<text x="278.4" y="172.4">BAS40</text>
<text x="278.4" y="169.2">D4</text>
<text x="505.5" y="173.7">UART</text>
<text x="144.3" y="178.6">MBR130T3G</text>
<text x="144.3" y="175.7">D9</text>
<text x="307.6" y="177.3">10K</text>
<text x="307.6" y="174.2">R10</text>
<text x="505.5" y="176.9">54102-T0600LF</text>
<text x="300.2" y="191.2">3.3K</text>
<text x="300.2" y="188">R1_OPT</text>
<text x="109" y="209.2">R17</text>
<text x="108.2" y="212.7">10K</text>
<text x="124.9" y="214.4">1K</text>
<text x="124.9" y="211.2">R16</text>
<text x="510.3" y="214.5">10K</text>
<text x="511.2" y="210.9">R1</text>
<text x="100.2" y="221.4">1K</text>
<text x="100.2" y="218.2">R18</text>
<text x="142.5" y="221.2">BC807</text>
<text x="142.5" y="218">Q7</text>
<text x="278.4" y="221.8">BAS40</text>
<text x="278.4" y="218.6">D7</text>
<text x="117.8" y="225">Q8</text>
<text x="307.6" y="226.7">10K</text>
<text x="307.6" y="223.6">R12</text>
<text x="117.8" y="228.3">BC817</text>
<text x="144.3" y="232.1">D10</text>
<text x="144.3" y="235.1">MBR130T3G</text>
<text x="300.2" y="237.4">R2_OPT</text>
<text x="300.2" y="240.6">3.3K</text>
<text x="499.2" y="251.1">250-202</text>
<text x="499.2" y="247.9">K-LINE</text>
<text x="56.4" y="267.4">C8</text>
<text x="86.4" y="267.4">C7</text>
<text x="338.3" y="267.4">R6</text>
<text x="350.7" y="269.4">R7</text>
<text x="369" y="269.1">R8</text>
<text x="56.4" y="270.6">100nF</text>
<text x="86.4" y="270.6">100nF</text>
<text x="337.5" y="270.9">10K</text>
<text x="350.7" y="272.6">10K</text>
<text x="369" y="272.4">1K</text>
<text x="87.9" y="279.8">U2</text>
<text x="329.5" y="279.6">10K</text>
<text x="329.5" y="276.5">R5</text>
<text x="87.8" y="283.3">ATMEGA328PB-AU</text>
<text x="347.1" y="286.5">BC817</text>
<text x="347.1" y="283.3">Q3</text>
<text x="368.3" y="286.5">BC817</text>
<text x="368.3" y="283.3">Q4</text>
<text x="174.2" y="298">C5</text>
<text x="174.2" y="301.2">22pF</text>
<text x="19.4" y="311.2">100nF</text>
<text x="19.4" y="307.9">C9</text>
<text x="160.5" y="316.8">16MHz</text>
<text x="163.9" y="313.2">X1</text>
<text x="174.2" y="315.3">22pF</text>
<text x="174.2" y="312.1">C6</text>
<text x="350.7" y="329.7">D5</text>
<text x="329.5" y="332.6">R9</text>
<text x="350.7" y="332.9">BAS40</text>
<text x="366.6" y="333.6">D3</text>
<text x="328.7" y="336.2">10K</text>
<text x="366.6" y="336.8">CD4148WSP</text>
</g>
<g font-size="3.2">
<text x="130.2" y="29.7" transform="rotate(-90 130.2 29.7)">2</text>
<text x="131.9" y="38.5" transform="rotate(-90 131.9 38.5)">GND</text>
</g>
<g font-size="3.2" fill="#00f">
<text x="504" y="27.8">1</text>
<text x="507.5" y="29.5">1</text>
<text x="264.3" y="34.8">1</text>
<text x="291" y="34.8">10</text>
<text x="504" y="31.3">2</text>
<text x="504" y="34.8">3</text>
<text x="507.5" y="33.1">2</text>
<text x="264.3" y="38.3">2</text>
<text x="264.3" y="41.9">3</text>
<text x="268.8" y="36.2">IN1</text>
<text x="268.8" y="39.8">NO1</text>
<text x="279.2" y="36.2">COM1</text>
<text x="282" y="39.8">NC1</text>
<text x="291" y="41.9">8</text>
<text x="291" y="38.3">9</text>
<text x="507.5" y="36.6">3</text>
<text x="38.5" y="47.9" transform="rotate(-90 38.5 47.9)">1</text>
<text x="40.2" y="44.4" transform="rotate(-90 40.2 44.4)">1</text>
<text x="42" y="47.9" transform="rotate(-90 42 47.9)">2</text>
<text x="43.7" y="44.4" transform="rotate(-90 43.7 44.4)">2</text>
<text x="130.2" y="46.2" transform="rotate(-90 130.2 46.2)">IN</text>
<text x="133.7" y="46.2" transform="rotate(-90 133.7 46.2)">Out</text>
<text x="264.3" y="45.4">4</text>
<text x="268.8" y="43.3">GND</text>
<text x="268.8" y="46.8">NO2</text>
<text x="282" y="46.8">NC2</text>
<text x="283.8" y="43.3">V+</text>
<text x="291" y="45.4">7</text>
<text x="128.4" y="49.7" transform="rotate(-90 128.4 49.7)">1</text>
<text x="131.9" y="49.7" transform="rotate(-90 131.9 49.7)">3</text>
<text x="264.3" y="48.9">5</text>
<text x="268.8" y="50.3">IN2</text>
<text x="279.2" y="50.3">COM2</text>
<text x="291" y="48.9">6</text>
<text x="504" y="54.2">1</text>
<text x="504" y="57.7">2</text>
<text x="507.5" y="56">1</text>
<text x="507.5" y="59.5">2</text>
<text x="504" y="61.3">3</text>
<text x="507.5" y="63">3</text>
<text x="264.3" y="70.1">1</text>
<text x="268.8" y="71.5">IN1</text>
<text x="279.2" y="71.5">COM1</text>
<text x="291" y="70.1">10</text>
<text x="264.3" y="73.6">2</text>
<text x="264.3" y="77.2">3</text>
<text x="268.8" y="75">NO1</text>
<text x="282" y="75">NC1</text>
<text x="291" y="77.2">8</text>
<text x="291" y="73.6">9</text>
<text x="264.3" y="80.7">4</text>
<text x="268.8" y="78.6">GND</text>
<text x="268.8" y="82.1">NO2</text>
<text x="282" y="82.1">NC2</text>
<text x="283.8" y="78.6">V+</text>
<text x="291" y="80.7">7</text>
<text x="504" y="80.7">1</text>
<text x="507.5" y="82.4">1</text>
<text x="264.3" y="84.2">5</text>
<text x="268.8" y="85.6">IN2</text>
<text x="279.2" y="85.6">COM2</text>
<text x="291" y="84.2">6</text>
<text x="504" y="84.2">2</text>
<text x="504" y="87.7">3</text>
<text x="507.5" y="86">2</text>
<text x="507.5" y="89.5">3</text>
<text x="504" y="105.4">1</text>
<text x="507.5" y="107.1">1</text>
<text x="504" y="108.9">2</text>
<text x="504" y="112.4">3</text>
<text x="507.5" y="110.7">2</text>
<text x="507.5" y="114.2">3</text>
<text x="502.7" y="149.1">1</text>
<text x="511.3" y="149.1">2</text>
<text x="502.7" y="152.6">3</text>
<text x="511.3" y="152.6">4</text>
<text x="502.7" y="156.2">5</text>
<text x="511.3" y="156.2">6</text>
<text x="504" y="181.2">1</text>
<text x="504" y="184.7">2</text>
<text x="507.5" y="183">1</text>
<text x="507.5" y="186.5">2</text>
<text x="504" y="255.3">1</text>
<text x="507.5" y="257.1">1</text>
<text x="504" y="258.8">2</text>
<text x="507.5" y="260.6">2</text>
</g>
<g font-size="2.5" fill="#f00">
<text x="66.7" y="280.7" transform="rotate(-90 66.7 280.7)">4</text>
<text x="73.7" y="282.3" transform="rotate(-90 73.7 282.3)">18</text>
<text x="68.5" y="290.4" transform="rotate(-90 68.5 290.4)">VCC</text>
<text x="75.6" y="292.1" transform="rotate(-90 75.6 292.1)">AVCC</text>
</g>
<g font-size="2.5" fill="#00f">
<text x="87" y="290.7">(CLKO/ICP1/PTCXY)PB0</text>
<text x="119.8" y="288.8">12</text>
<text x="119.8" y="292.3">13</text>
<text x="32.3" y="299.4">20</text>
<text x="87.7" y="297.7">(OC1B/SS0/PTCXY)PB2</text>
<text x="93.8" y="294.2">(OC1A/PTCXY)PB1</text>
<text x="119.8" y="295.9">14</text>
<text x="119.8" y="299.4">15</text>
<text x="38.5" y="301.3">AREF</text>
<text x="76.6" y="301.3">(MOSI0/TXD1/OC2A/PTCXY)PB3</text>
<text x="84.4" y="304.8">(MISO0/RXD1/PTCXY)PB4</text>
<text x="119.8" y="302.9">16</text>
<text x="86.2" y="308.3">(XCK0/SCK0/PTCXY)PB5</text>
<text x="92.4" y="311.8">(XTAL1/TOSC1)PB6</text>
<text x="119.8" y="306.5">17</text>
<text x="121.4" y="310">7</text>
<text x="92.4" y="315.4">(XTAL2/TOSC2)PB7</text>
<text x="121.4" y="313.5">8</text>
<text x="86.1" y="322.4">(MISO1/ADC0/PTCY)PC0</text>
<text x="119.8" y="320.6">23</text>
<text x="87.7" y="325.9">(SCK1/ADC1/PTCY)PC1</text>
<text x="95.5" y="329.5">(ADC2/PTCY)PC2</text>
<text x="119.8" y="324.1">24</text>
<text x="119.8" y="327.6">25</text>
<text x="32.3" y="331.2">3</text>
<text x="32.3" y="334.7">6</text>
<text x="38.5" y="333">PE0(PTCXY/SDA1/ICP4/ACO)</text>
<text x="95.5" y="333">(ADC3/PTCY)PC3</text>
<text x="119.8" y="331.2">26</text>
<text x="119.8" y="334.7">27</text>
<text x="32.3" y="341.7">22</text>
<text x="32.3" y="338.2">19</text>
<text x="38.5" y="336.5">PE1(PTCXY/SCL1/T4)</text>
<text x="38.5" y="340.1">PE2(PTCY/ADC6/ICP3/SS1)</text>
<text x="87.5" y="336.5">(SDA0/ADC4/PTCY)PC4</text>
<text x="88" y="340.1">(SCL0/ADC5/PTCY)PC5</text>
<text x="119.8" y="338.2">28</text>
<text x="119.8" y="341.7">29</text>
<text x="38.5" y="343.6">PE3(PTCY/ADC7/T3/MOSI1)</text>
<text x="99.7" y="343.6">(RESET#)PC6</text>
<text x="85.6" y="350.6">(RXD0/OC3A/PTCXY)PD0</text>
<text x="119.8" y="348.8">30</text>
<text x="119.8" y="352.3">31</text>
<text x="78.4" y="357.7">(OC3B/OC4B/INT0/PTCXY)PD2</text>
<text x="85.8" y="354.2">(TXD0/OC4A/PTCXY)PD1</text>
<text x="119.8" y="355.8">32</text>
<text x="121.4" y="359.4">1</text>
<text x="86.5" y="361.2">(OC2B/INT1/PTCXY)PD3</text>
<text x="89.6" y="364.8">(XCK0/T0/PTCXY)PD4</text>
<text x="121.4" y="362.9">2</text>
<text x="86.3" y="371.8">(OC0A/AIN0/PTCXY)PD6</text>
<text x="89.4" y="368.3">(OC0B/T1/PTCXY)PD5</text>
<text x="119.8" y="370">10</text>
<text x="121.4" y="366.4">9</text>
<text x="94.4" y="375.3">(AIN1/PTCXY)PD7</text>
<text x="119.8" y="373.5">11</text>
</g>
<g font-size="2.5">
<text x="72.1" y="377.7" transform="rotate(-90 72.1 377.7)">GND</text>
<text x="75.6" y="377.7" transform="rotate(-90 75.6 377.7)">GND</text>
<text x="70.2" y="383.9" transform="rotate(-90 70.2 383.9)">5</text>
<text x="73.7" y="383.9" transform="rotate(-90 73.7 383.9)">21</text>
</g>
</svg>
